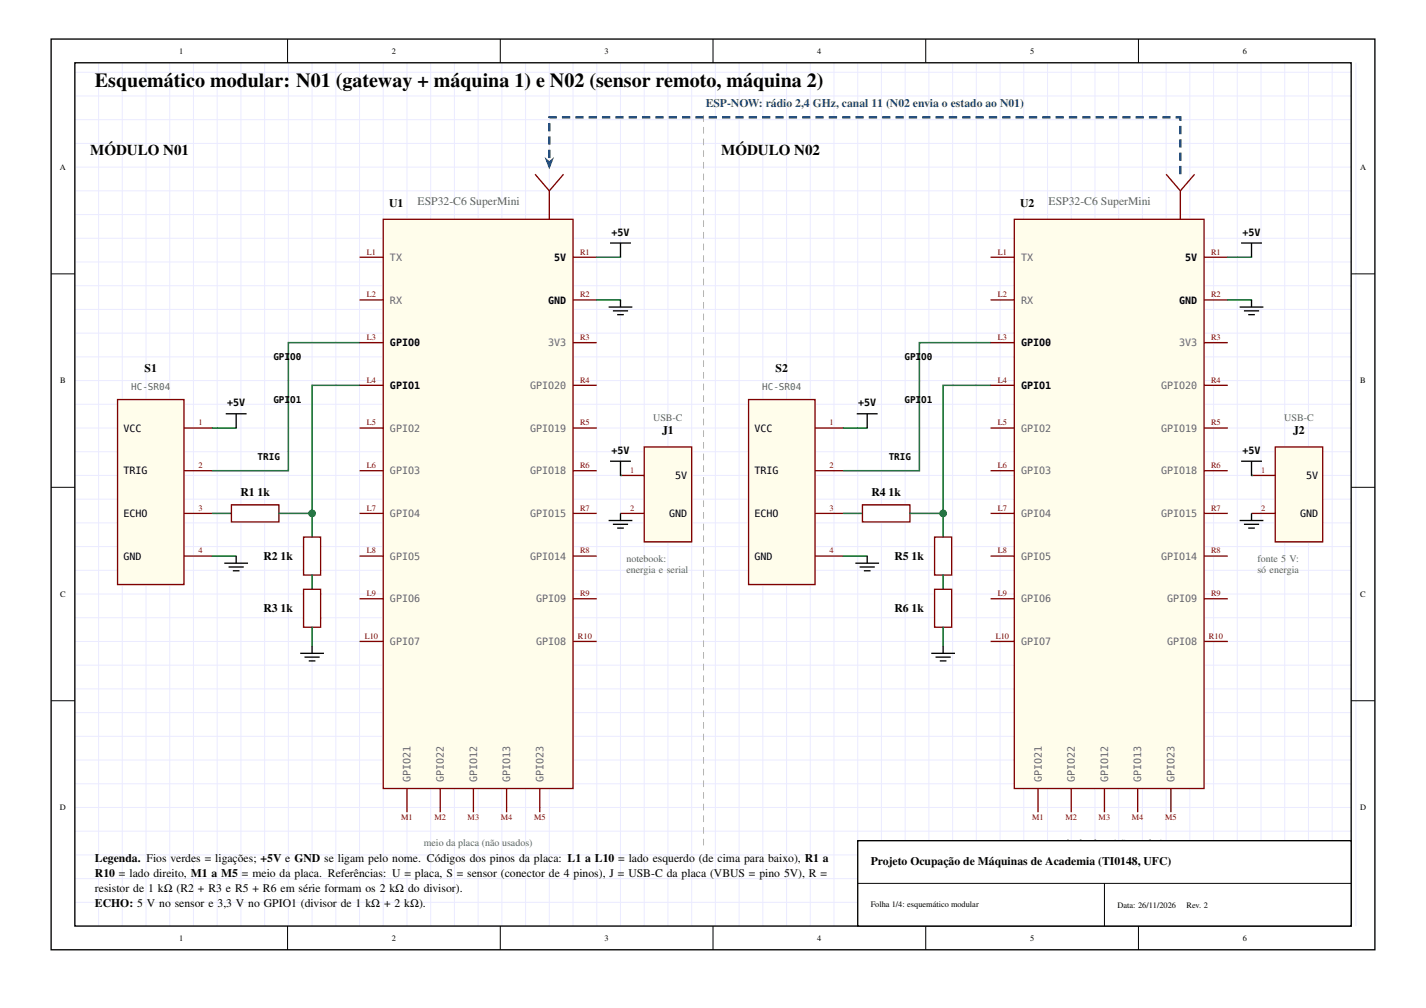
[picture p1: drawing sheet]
<svg xmlns="http://www.w3.org/2000/svg" width="297mm" height="210mm" viewBox="0 0 297 210" stroke-linecap="round" stroke-linejoin="round" font-family="sans-serif">
<g fill="none" stroke="#ebebff" stroke-width=".21">
<path d="M15.6 13.1v179.8h265.8M15.6 20h265.8M15.6 15.1h265.8M20.5 13.1v179.8M25.5 13.1v179.8M30.4 13.1v179.8M35.4 13.1v179.8M40.3 13.1v179.8M45.2 13.1v179.8M50.2 13.1v179.8M55.1 13.1v179.8M60.1 13.1v179.8"/>
<path d="M65 13.1v179.8M69.9 13.1v179.8M74.9 13.1v179.8M79.8 13.1v179.8M84.8 13.1v179.8M89.7 13.1v179.8M94.6 13.1v179.8M99.6 13.1v179.8M104.5 13.1v179.8M109.5 13.1v179.8M114.4 13.1v179.8M119.3 13.1v179.8"/>
<path d="M124.3 13.1v179.8M129.2 13.1v179.8M134.2 13.1v179.8M139.1 13.1v179.8M144.1 13.1v179.8M149 13.1v179.8M153.9 13.1v179.8M158.9 13.1v179.8M163.8 13.1v179.8M168.8 13.1v179.8M173.7 13.1v179.8M178.6 13.1v179.8"/>
<path d="M183.6 13.1v179.8M188.5 13.1v179.8M193.5 13.1v179.8M198.4 13.1v179.8M203.3 13.1v179.8M208.3 13.1v179.8M213.2 13.1v179.8M218.2 13.1v179.8M223.1 13.1v179.8M228.1 13.1v179.8M233 13.1v179.8M237.9 13.1v179.8"/>
<path d="M242.9 13.1v179.8M247.8 13.1v179.8M252.8 13.1v179.8M257.7 13.1v179.8M262.6 13.1v179.8M267.6 13.1v179.8M272.5 13.1v179.8M277.5 13.1v179.8M282.4 13.1v179.8M15.6 39.8h265.8M15.6 34.8h265.8M15.6 29.9h265.8"/>
<path d="M15.6 24.9h265.8M15.6 59.5h265.8M15.6 54.6h265.8M15.6 49.6h265.8M15.6 44.7h265.8M15.6 79.3h265.8M15.6 74.3h265.8M15.6 69.4h265.8M15.6 64.5h265.8M15.6 99.1h265.8M15.6 94.1h265.8M15.6 89.2h265.8"/>
<path d="M15.6 84.2h265.8M15.6 118.8h265.8M15.6 113.9h265.8M15.6 108.9h265.8M15.6 104h265.8M15.6 138.6h265.8M15.6 133.6h265.8M15.6 128.7h265.8M15.6 123.8h265.8M15.6 158.3h265.8M15.6 153.4h265.8M15.6 148.5h265.8"/>
<path d="M15.6 143.5h265.8M15.6 178.1h265.8M15.6 173.2h265.8M15.6 168.2h265.8M15.6 163.3h265.8M15.6 188h265.8M15.6 183h265.8"/>
</g>
<path d="M10.6 8.1h275.8v189.8h-275.8zM15.6 13.1h265.8v179.8h-265.8z" fill="none" stroke="#000" stroke-width=".28"/>
<g fill="none" stroke="#000" stroke-width=".21">
<path d="M59.9 8.1v5M104.2 8.1v5M148.5 8.1v5M192.8 8.1v5M237.1 8.1v5M10.6 57.1h5M281.4 57.1h5M10.6 101.5h5M281.4 101.5h5M10.6 146h5M281.4 146h5M59.9 192.9v5"/>
<path d="M104.2 192.9v5M148.5 192.9v5M192.8 192.9v5M237.1 192.9v5"/>
</g>
<path d="M146.5 176.1v-152.2" fill="none" stroke="#b3b3b3" stroke-width=".21" stroke-dasharray="1.4 1" stroke-linecap="butt"/>
<g fill="#fffdeb" stroke="#800000" stroke-width=".28">
<path d="M24.5 83.2h13.8v38.6h-13.8z"/>
<path d="M38.3 89.2h5.9z"/>
<path d="M38.3 98.1h5.9z"/>
<path d="M38.3 107h5.9z"/>
<path d="M38.3 115.9h5.9z"/>
</g>
<path d="M74.9 71.4h-14.8v26.7h-15.9M44.2 89.2h5M44.2 115.9h5M44.2 107h4" fill="none" stroke="#008000" stroke-width=".31"/>
<path d="M47 86.2h4.4M49.2 86.2v3M46.7 117.3h5M47.6 118.1h3.2M48.5 118.9h1.4M49.2 115.9v1.4" fill="none" stroke="#000" stroke-width=".28"/>
<path d="M48.2 105.2h9.9v3.5h-9.9z" fill="#fff" stroke="#800000" stroke-width=".28"/>
<path d="M74.9 80.3h-9.9v26.7h-6.9M65 107v4.9" fill="none" stroke="#008000" stroke-width=".31"/>
<path d="M63.2 111.9h3.6v7.9h-3.6z" fill="#fff" stroke="#800000" stroke-width=".28"/>
<path d="M65 119.8v3" fill="none" stroke="#008000" stroke-width=".31"/>
<path d="M63.2 122.8h3.6v7.9h-3.6z" fill="#fff" stroke="#800000" stroke-width=".28"/>
<path d="M65 130.7v3.9" fill="none" stroke="#008000" stroke-width=".31"/>
<path d="M62.5 136.1h5M63.4 136.9h3.2M64.3 137.7h1.4M65 134.6v1.5" fill="none" stroke="#000" stroke-width=".28"/>
<circle cx="65" cy="107" r=".8" fill="#008000"/>
<g fill="#fffdeb" stroke="#800000" stroke-width=".28">
<path d="M79.8 45.7h39.5v118.6h-39.5z"/>
<path d="M74.9 53.6h4.9z"/>
<path d="M74.9 62.5h4.9z"/>
<path d="M74.9 71.4h4.9z"/>
<path d="M74.9 80.3h4.9z"/>
<path d="M74.9 89.2h4.9z"/>
<path d="M74.9 98.1h4.9z"/>
<path d="M74.9 107h4.9z"/>
<path d="M74.9 115.9h4.9z"/>
<path d="M74.9 124.7h4.9z"/>
<path d="M74.9 133.6h4.9z"/>
<path d="M119.3 53.6h5z"/>
<path d="M119.3 62.5h5z"/>
<path d="M119.3 71.4h5z"/>
<path d="M119.3 80.3h5z"/>
<path d="M119.3 89.2h5z"/>
<path d="M119.3 98.1h5z"/>
<path d="M119.3 107h5z"/>
<path d="M119.3 115.9h5z"/>
<path d="M119.3 124.7h5z"/>
<path d="M119.3 133.6h5z"/>
<path d="M84.8 164.3v4.9z"/>
<path d="M91.7 164.3v4.9z"/>
<path d="M98.6 164.3v4.9z"/>
<path d="M105.5 164.3v4.9z"/>
<path d="M112.4 164.3v4.9z"/>
<path d="M114.4 39.8v5.9z"/>
<path d="M111.4 36.3l3 3.5z"/>
<path d="M117.4 36.3l-3 3.5z"/>
</g>
<path d="M124.3 53.6h4.9M124.3 62.5h4.9" fill="none" stroke="#008000" stroke-width=".31"/>
<path d="M127.1 50.6h4.3M129.2 50.6v3M126.8 64h4.9M127.7 64.8h3.1M128.5 65.6h1.4M129.2 62.5v1.5" fill="none" stroke="#000" stroke-width=".28"/>
<g fill="#fffdeb" stroke="#800000" stroke-width=".28">
<path d="M134.2 93.1h9.9v19.8h-9.9z"/>
<path d="M129.2 99.1h5z"/>
<path d="M129.2 107h5z"/>
</g>
<circle cx="129.2" cy="99.1" r=".16" fill="#008000"/>
<path d="M127.1 96.1h4.3M129.2 96.1v3M126.8 108.4h4.9M127.7 109.2h3.1M128.5 110h1.4M129.2 107v1.4" fill="none" stroke="#000" stroke-width=".28"/>
<g fill="#fffdeb" stroke="#800000" stroke-width=".28">
<path d="M155.9 83.2h13.8v38.6h-13.8z"/>
<path d="M169.7 89.2h6z"/>
<path d="M169.7 98.1h6z"/>
<path d="M169.7 107h6z"/>
<path d="M169.7 115.9h6z"/>
</g>
<path d="M206.3 71.4h-14.8v26.7h-15.8M175.7 89.2h4.9M175.7 115.9h4.9M175.7 107h3.9" fill="none" stroke="#008000" stroke-width=".31"/>
<path d="M178.4 86.2h4.4M180.6 86.2v3M178.1 117.3h5M179 118.1h3.2M179.9 118.9h1.4M180.6 115.9v1.4" fill="none" stroke="#000" stroke-width=".28"/>
<path d="M179.6 105.2h9.9v3.5h-9.9z" fill="#fff" stroke="#800000" stroke-width=".28"/>
<path d="M206.3 80.3h-9.9v26.7h-6.9M196.4 107v4.9" fill="none" stroke="#008000" stroke-width=".31"/>
<path d="M194.7 111.9h3.5v7.9h-3.5z" fill="#fff" stroke="#800000" stroke-width=".28"/>
<path d="M196.4 119.8v3" fill="none" stroke="#008000" stroke-width=".31"/>
<path d="M194.7 122.8h3.5v7.9h-3.5z" fill="#fff" stroke="#800000" stroke-width=".28"/>
<path d="M196.4 130.7v3.9" fill="none" stroke="#008000" stroke-width=".31"/>
<path d="M194 136.1h4.9M194.8 136.9h3.2M195.7 137.7h1.4M196.4 134.6v1.5" fill="none" stroke="#000" stroke-width=".28"/>
<circle cx="196.4" cy="107" r=".8" fill="#008000"/>
<g fill="#fffdeb" stroke="#800000" stroke-width=".28">
<path d="M211.3 45.7h39.5v118.6h-39.5z"/>
<path d="M206.3 53.6h5z"/>
<path d="M206.3 62.5h5z"/>
<path d="M206.3 71.4h5z"/>
<path d="M206.3 80.3h5z"/>
<path d="M206.3 89.2h5z"/>
<path d="M206.3 98.1h5z"/>
<path d="M206.3 107h5z"/>
<path d="M206.3 115.9h5z"/>
<path d="M206.3 124.7h5z"/>
<path d="M206.3 133.6h5z"/>
<path d="M250.8 53.6h4.9z"/>
<path d="M250.8 62.5h4.9z"/>
<path d="M250.8 71.4h4.9z"/>
<path d="M250.8 80.3h4.9z"/>
<path d="M250.8 89.2h4.9z"/>
<path d="M250.8 98.1h4.9z"/>
<path d="M250.8 107h4.9z"/>
<path d="M250.8 115.9h4.9z"/>
<path d="M250.8 124.7h4.9z"/>
<path d="M250.8 133.6h4.9z"/>
<path d="M216.2 164.3v4.9z"/>
<path d="M223.1 164.3v4.9z"/>
<path d="M230 164.3v4.9z"/>
<path d="M236.9 164.3v4.9z"/>
<path d="M243.9 164.3v4.9z"/>
<path d="M245.8 39.8v5.9z"/>
<path d="M242.9 36.3l2.9 3.5z"/>
<path d="M248.8 36.3l-3 3.5z"/>
</g>
<path d="M255.7 53.6h5M255.7 62.5h5" fill="none" stroke="#008000" stroke-width=".31"/>
<path d="M258.5 50.6h4.3M260.7 50.6v3M258.2 64h4.9M259.1 64.8h3.1M260 65.6h1.4M260.7 62.5v1.5" fill="none" stroke="#000" stroke-width=".28"/>
<g fill="#fffdeb" stroke="#800000" stroke-width=".28">
<path d="M265.6 93.1h9.9v19.8h-9.9z"/>
<path d="M260.7 99.1h4.9z"/>
<path d="M260.7 107h4.9z"/>
</g>
<circle cx="260.7" cy="99.1" r=".16" fill="#008000"/>
<path d="M258.5 96.1h4.3M260.7 96.1v3M258.2 108.4h4.9M259.1 109.2h3.1M260 110h1.4M260.7 107v1.4" fill="none" stroke="#000" stroke-width=".28"/>
<path d="M245.8 36.3v-11.9h-131.4v9.4" fill="none" stroke="#1f497d" stroke-width=".49" stroke-dasharray="1.7 1" stroke-linecap="butt"/>
<path d="M113.9 33.4l.5 .5 .5-.5-.5 1.3z" fill="#1f497d" stroke="#1f497d" stroke-width=".43"/>
<path d="M178.6 175.1h102.8v17.8h-102.8z" fill="#fff" stroke="#000" stroke-width=".28"/>
<path d="M178.6 184h102.8M230 184v8.9" fill="none" stroke="#000" stroke-width=".21"/>
<text font-size="4.2" x="19.8" y="18.1">Esquemático modular: N01 (gateway + máquina 1) e N02 (sensor remoto, máquina 2)</text>
<g font-size="3.1">
<text x="18.8" y="32.3">MÓDULO N01</text>
<text x="150.2" y="32.3">MÓDULO N02</text>
</g>
<text font-size="2.4" fill="#1f497d" x="147" y="22.3">ESP-NOW: rádio 2,4 GHz, canal 11 (N02 envia o estado ao N01)</text>
<g font-size="2.4">
<text x="81" y="43.1">U1</text>
<text x="212.5" y="43.1">U2</text>
<text x="30.1" y="77.5">S1</text>
<text x="161.5" y="77.5">S2</text>
<text x="137.9" y="90.5">J1</text>
<text x="269.3" y="90.5">J2</text>
<text x="50.1" y="103.3">R1 1k</text>
<text x="181.5" y="103.3">R4 1k</text>
<text x="54.9" y="116.7">R2 1k</text>
<text x="186.3" y="116.7">R5 1k</text>
<text x="54.9" y="127.5">R3 1k</text>
<text x="186.3" y="127.5">R6 1k</text>
<text x="19.8" y="179.5">Legenda.</text>
<text x="30.5" y="179.5">Fios verdes = ligações; +5V e</text>
<text x="61.3" y="179.5">GND se ligam pelo nome. Códigos dos pinos da placa: L1 a L10 = lado esquerdo (de cima para baixo), R1 a</text>
<text x="19.8" y="182.7">R10 = lado direito, M1 a M5</text>
<text x="19.8" y="185.8">resistor de 1 kΩ</text>
<text x="36.8" y="185.8">(R2 + R3 e R5 + R6 em série formam os 2 kΩ</text>
<text x="50.4" y="182.7">= meio da placa. Referências: U = placa, S = sensor (conector de 4 pinos), J = USB-C da placa (VBUS = pino 5V), R =</text>
<text x="85" y="185.8">do divisor).</text>
<text x="181.4" y="180.2">Projeto Ocupação de Máquinas de Academia (TI0148, UFC)</text>
<text x="19.8" y="188.9">ECHO: 5 V no sensor e 3,3 V no GPIO1 (divisor de 1 kΩ</text>
<text x="80" y="188.9">+ 2 k</text>
<text x="85.4" y="188.9">Ω).</text>
</g>
<g font-size="2.4" fill="#52606d">
<text x="87" y="42.8">ESP32-C6 SuperMini</text>
<text x="218.4" y="42.8">ESP32-C6 SuperMini</text>
</g>
<g font-size="2.1">
<text x="127.3" y="49.1">+5V</text>
<text x="258.8" y="49.1">+5V</text>
<text x="115.4" y="54.3">5V</text>
<text x="246.9" y="54.3">5V</text>
<text x="114.2" y="63.3">GND</text>
<text x="245.6" y="63.3">GND</text>
<text x="81.2" y="72.1">GPIO0</text>
<text x="212.7" y="72.1">GPIO0</text>
<text x="81.2" y="81">GPIO1</text>
<text x="212.7" y="81">GPIO1</text>
<text x="25.7" y="89.9">VCC</text>
<text x="47.3" y="84.7">+5V</text>
<text x="157.1" y="89.9">VCC</text>
<text x="178.7" y="84.7">+5V</text>
<text x="127.3" y="94.5">+5V</text>
<text x="258.8" y="94.5">+5V</text>
<text x="25.7" y="98.8">TRIG</text>
<text x="140.6" y="99.8">5V</text>
<text x="157.1" y="98.8">TRIG</text>
<text x="272.1" y="99.8">5V</text>
<text x="25.7" y="107.7">ECHO</text>
<text x="139.4" y="107.7">GND</text>
<text x="157.1" y="107.7">ECHO</text>
<text x="270.8" y="107.7">GND</text>
<text x="25.7" y="116.6">GND</text>
<text x="157.1" y="116.6">GND</text>
</g>
<g font-size="2.1" fill="#666">
<text x="81.2" y="54.4">TX</text>
<text x="212.7" y="54.4">TX</text>
<text x="81.2" y="63.3">RX</text>
<text x="212.7" y="63.3">RX</text>
<text x="114.2" y="72.1">3V3</text>
<text x="245.6" y="72.1">3V3</text>
<text x="110.4" y="81">GPIO20</text>
<text x="241.8" y="81">GPIO20</text>
<text x="81.2" y="89.9">GPIO2</text>
<text x="110.4" y="89.9">GPIO19</text>
<text x="212.7" y="89.9">GPIO2</text>
<text x="241.8" y="89.9">GPIO19</text>
<text x="81.2" y="98.8">GPIO3</text>
<text x="110.4" y="98.8">GPIO18</text>
<text x="212.7" y="98.8">GPIO3</text>
<text x="241.8" y="98.8">GPIO18</text>
<text x="81.2" y="107.7">GPIO4</text>
<text x="110.4" y="107.7">GPIO15</text>
<text x="212.7" y="107.7">GPIO4</text>
<text x="241.8" y="107.7">GPIO15</text>
<text x="81.2" y="116.6">GPIO5</text>
<text x="110.4" y="116.6">GPIO14</text>
<text x="212.7" y="116.6">GPIO5</text>
<text x="241.8" y="116.6">GPIO14</text>
<text x="81.2" y="125.5">GPIO6</text>
<text x="111.7" y="125.5">GPIO9</text>
<text x="212.7" y="125.5">GPIO6</text>
<text x="243.1" y="125.5">GPIO9</text>
<text x="81.2" y="134.4">GPIO7</text>
<text x="111.7" y="134.4">GPIO8</text>
<text x="212.7" y="134.4">GPIO7</text>
<text x="243.1" y="134.4">GPIO8</text>
<text x="85.5" y="162.9" transform="rotate(-90 85.5 162.9)">GPIO21</text>
<text x="92.4" y="162.9" transform="rotate(-90 92.4 162.9)">GPIO22</text>
<text x="99.4" y="162.9" transform="rotate(-90 99.4 162.9)">GPIO12</text>
<text x="106.3" y="162.9" transform="rotate(-90 106.3 162.9)">GPIO13</text>
<text x="113.2" y="162.9" transform="rotate(-90 113.2 162.9)">GPIO23</text>
<text x="217" y="162.9" transform="rotate(-90 217 162.9)">GPIO21</text>
<text x="223.9" y="162.9" transform="rotate(-90 223.9 162.9)">GPIO22</text>
<text x="230.8" y="162.9" transform="rotate(-90 230.8 162.9)">GPIO12</text>
<text x="237.7" y="162.9" transform="rotate(-90 237.7 162.9)">GPIO13</text>
<text x="244.6" y="162.9" transform="rotate(-90 244.6 162.9)">GPIO23</text>
</g>
<g font-size="2.1" fill="#52606d">
<text x="136" y="87.7">USB-C</text>
<text x="267.5" y="87.7">USB-C</text>
<text x="130.5" y="117">notebook:</text>
<text x="130.5" y="119.4">energia e serial</text>
<text x="261.9" y="117">fonte 5 V:</text>
<text x="261.9" y="119.4">só energia</text>
<text x="88.2" y="176.3">meio da placa (não usados)</text>
<text x="219.7" y="176.3">meio da placa (não usados)</text>
</g>
<g font-size="1.9">
<text x="56.9" y="75">GPIO0</text>
<text x="188.4" y="75">GPIO0</text>
<text x="56.9" y="83.9">GPIO1</text>
<text x="188.4" y="83.9">GPIO1</text>
<text x="53.7" y="95.8">TRIG</text>
<text x="185.1" y="95.8">TRIG</text>
</g>
<g font-size="1.9" fill="#52606d">
<text x="27.3" y="81.2">HC-SR04</text>
<text x="158.7" y="81.2">HC-SR04</text>
</g>
<g font-size="1.7">
<text x="37.3" y="11.2">1</text>
<text x="81.6" y="11.2">2</text>
<text x="125.9" y="11.2">3</text>
<text x="170.2" y="11.2">4</text>
<text x="214.5" y="11.2">5</text>
<text x="258.8" y="11.2">6</text>
<text x="12.5" y="35.4">A</text>
<text x="283.3" y="35.4">A</text>
<text x="12.5" y="79.9">B</text>
<text x="283.3" y="79.9">B</text>
<text x="12.5" y="124.3">C</text>
<text x="283.3" y="124.3">C</text>
<text x="12.5" y="168.8">D</text>
<text x="283.3" y="168.8">D</text>
<text x="181.4" y="188.9">Folha 1/4: esquemático modular</text>
<text x="232.7" y="189.1">Data: 26/11/2026</text>
<text x="247.1" y="189.1">Rev. 2</text>
<text x="37.3" y="196">1</text>
<text x="81.6" y="196">2</text>
<text x="125.9" y="196">3</text>
<text x="170.2" y="196">4</text>
<text x="214.5" y="196">5</text>
<text x="258.8" y="196">6</text>
</g>
<g font-size="1.7" fill="#800000">
<text x="76.4" y="53.1">L1</text>
<text x="120.8" y="53.1">R1</text>
<text x="207.8" y="53.1">L1</text>
<text x="252.2" y="53.1">R1</text>
<text x="76.4" y="61.9">L2</text>
<text x="120.8" y="61.9">R2</text>
<text x="207.8" y="61.9">L2</text>
<text x="252.2" y="61.9">R2</text>
<text x="76.4" y="70.8">L3</text>
<text x="120.8" y="70.8">R3</text>
<text x="207.8" y="70.8">L3</text>
<text x="252.2" y="70.8">R3</text>
<text x="76.4" y="79.7">L4</text>
<text x="120.8" y="79.7">R4</text>
<text x="207.8" y="79.7">L4</text>
<text x="252.2" y="79.7">R4</text>
<text x="41.3" y="88.6">1</text>
<text x="76.4" y="88.6">L5</text>
<text x="120.8" y="88.6">R5</text>
<text x="172.8" y="88.6">1</text>
<text x="207.8" y="88.6">L5</text>
<text x="252.2" y="88.6">R5</text>
<text x="41.3" y="97.5">2</text>
<text x="76.4" y="97.5">L6</text>
<text x="120.8" y="97.5">R6</text>
<text x="131.3" y="98.5">1</text>
<text x="172.8" y="97.5">2</text>
<text x="207.8" y="97.5">L6</text>
<text x="252.2" y="97.5">R6</text>
<text x="262.7" y="98.5">1</text>
<text x="41.3" y="106.4">3</text>
<text x="76.4" y="106.4">L7</text>
<text x="120.8" y="106.4">R7</text>
<text x="131.3" y="106.4">2</text>
<text x="172.8" y="106.4">3</text>
<text x="207.8" y="106.4">L7</text>
<text x="252.2" y="106.4">R7</text>
<text x="262.7" y="106.4">2</text>
<text x="41.3" y="115.3">4</text>
<text x="76.4" y="115.3">L8</text>
<text x="120.8" y="115.3">R8</text>
<text x="172.8" y="115.3">4</text>
<text x="207.8" y="115.3">L8</text>
<text x="252.2" y="115.3">R8</text>
<text x="76.4" y="124.2">L9</text>
<text x="120.8" y="124.2">R9</text>
<text x="207.8" y="124.2">L9</text>
<text x="252.2" y="124.2">R9</text>
<text x="76" y="133.1">L10</text>
<text x="120.4" y="133.1">R10</text>
<text x="207.4" y="133.1">L10</text>
<text x="251.8" y="133.1">R10</text>
<text x="83.6" y="170.8">M1</text>
<text x="90.5" y="170.8">M2</text>
<text x="97.4" y="170.8">M3</text>
<text x="104.3" y="170.8">M4</text>
<text x="111.2" y="170.8">M5</text>
<text x="215" y="170.8">M1</text>
<text x="221.9" y="170.8">M2</text>
<text x="228.8" y="170.8">M3</text>
<text x="235.7" y="170.8">M4</text>
<text x="242.7" y="170.8">M5</text>
</g>
</svg>
